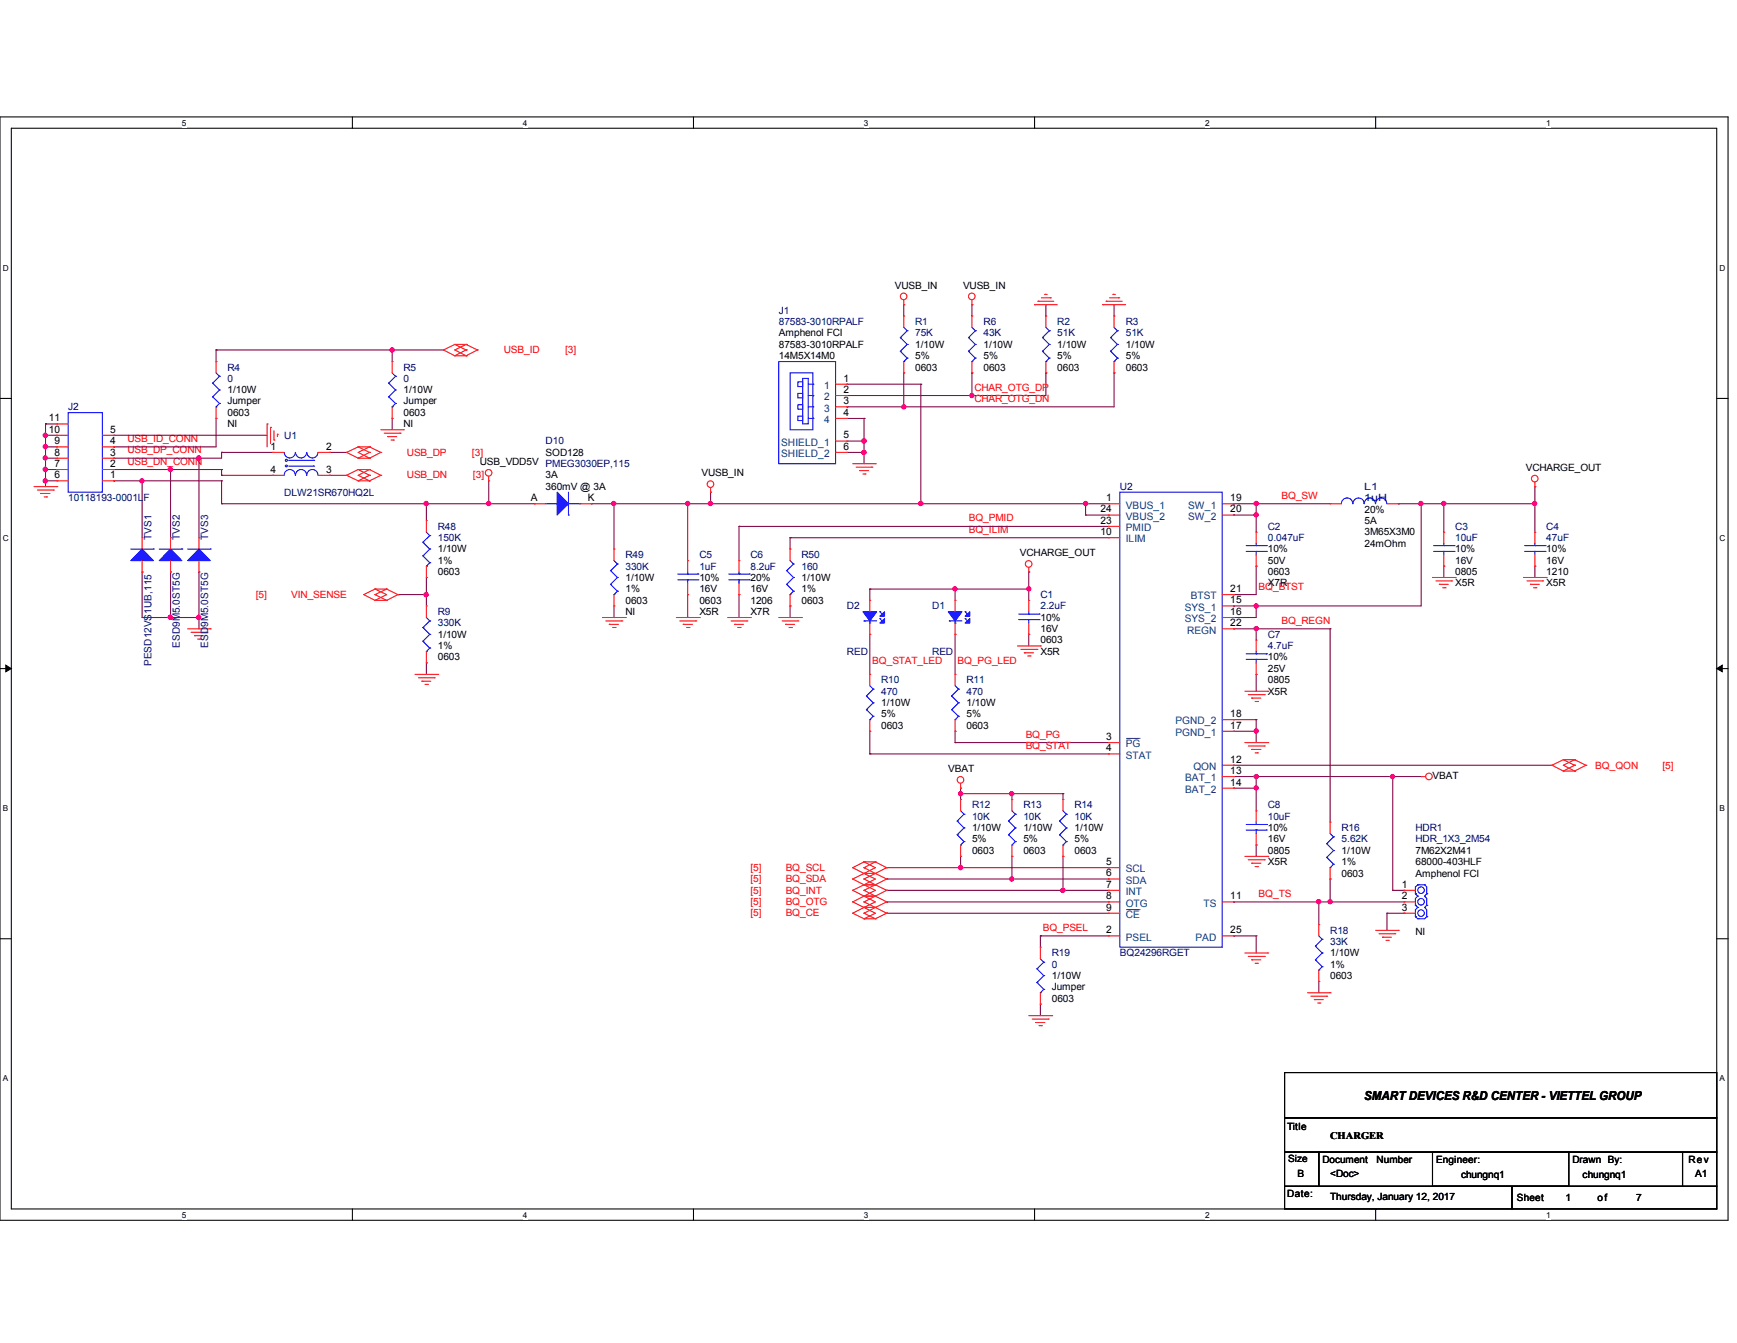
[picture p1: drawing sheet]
<svg xmlns="http://www.w3.org/2000/svg" width="279mm" height="216mm" viewBox="0 0 279 216" stroke-linecap="round" stroke-linejoin="round" font-family="sans-serif">
<path d="M0 18.8h278v177.4h-278zM1.8 20.6h274.3v173.8h-274.3z" fill="none" stroke="#000" stroke-width=".17"/>
<g fill="#fff">
<path d="M29.3 19h.7v1.5h-.7z"/>
<path d="M29.3 194.6h.7v1.4h-.7z"/>
</g>
<path d="M56.7 18.8v1.8M56.7 194.4v1.8" fill="none" stroke="#000" stroke-width=".17"/>
<g fill="#fff">
<path d="M84.1 19h.7v1.5h-.7z"/>
<path d="M84.1 194.6h.7v1.4h-.7z"/>
</g>
<path d="M111.5 18.8v1.8M111.5 194.4v1.8" fill="none" stroke="#000" stroke-width=".17"/>
<g fill="#fff">
<path d="M139 19h.7v1.5h-.7z"/>
<path d="M139 194.6h.7v1.4h-.7z"/>
</g>
<path d="M166.4 18.8v1.8M166.4 194.4v1.8" fill="none" stroke="#000" stroke-width=".17"/>
<g fill="#fff">
<path d="M193.8 19h.8v1.5h-.8z"/>
<path d="M193.8 194.6h.8v1.4h-.8z"/>
</g>
<path d="M221.3 18.8v1.8M221.3 194.4v1.8" fill="none" stroke="#000" stroke-width=".17"/>
<g fill="#fff">
<path d="M248.7 19h.7v1.5h-.7z"/>
<path d="M248.7 194.6h.7v1.4h-.7z"/>
<path d="M.5 42.3h.9v1.5h-.9z"/>
<path d="M276.6 42.3h.9v1.5h-.9z"/>
<path d="M.5 85.8h.9v1.4h-.9z"/>
<path d="M276.6 85.8h.9v1.4h-.9z"/>
</g>
<path d="M0 64.1h1.8M276.1 64.1h1.9" fill="none" stroke="#000" stroke-width=".17"/>
<g fill="#fff">
<path d="M.5 129.2h.8v1.5h-.8z"/>
<path d="M276.6 129.2h.9v1.5h-.9z"/>
</g>
<path d="M0 107.5h1.8M276.1 107.5h1.9" fill="none" stroke="#000" stroke-width=".17"/>
<path d="M.9 106.9l.9 .6-.9 .5zM276.1 107.5l.9-.6v1.1z" fill="#000" stroke="#000" stroke-width=".16"/>
<g fill="#fff">
<path d="M.5 172.6h.8v1.5h-.8z"/>
<path d="M276.6 172.6h.9v1.5h-.9z"/>
</g>
<path d="M0 150.9h1.8M276.1 150.9h1.9M206.6 172.4h69.5v7.3h-69.5zM206.6 179.7h69.5v5.5h-69.5zM206.6 185.2h5.5v5.5h-5.5zM206.6 190.7h36.6v3.7h-36.6zM212.1 185.2h58.5v5.5h-58.5zM230.4 185.2h21.9v5.5h-21.9zM243.2 190.7h32.9v3.7h-32.9zM270.6 185.2h5.5v5.5h-5.5z" fill="none" stroke="#000" stroke-width=".17"/>
<g fill="none" stroke="#800040" stroke-width=".17">
<path d="M34.8 56.3h.1M34.8 56.3v1.8M34.8 56.3h36.5M63.1 56.3h.1M63.1 56.3v1.8M145.4 59.9h.1M145.4 49h.1M145.4 49v1.8M145.4 59.9v5.5M156.3 59.9h.1M156.3 49h.1M156.3 49v1.8"/>
<path d="M156.3 59.9v3.7M168.2 59.9h.1M168.2 49h.1M168.2 59.9v3.7h-32M168.2 49v1.8M179.2 59.9h.1M179.2 49h.1M179.2 59.9v5.5h-43M179.2 49v1.8M7.3 73.7h.1M7.3 71.8h.1M7.3 70h.1"/>
<path d="M7.3 68.2h.1M7.3 75.5h.1M7.3 77.3h.1M7.3 68.2v10M7.3 73.7h1.8M7.3 71.8h1.8M7.3 70h1.8M7.3 68.2h1.8M7.3 75.5h1.8M7.3 77.3h1.8M18.3 75.5h.1M18.3 73.7h.1"/>
<path d="M18.3 71.8h.1M18.3 70h.1M18.3 77.3h.1M18.3 70h24.7M18.3 75.5h17.3M18.3 77.3h17.3M22.9 77.3h.1M22.9 77.3v9.1M27.4 75.5h.1M27.4 75.5v10.9M32 73.7h.1M32 73.7v12.7"/>
<path d="M34.8 67.3h.1M34.8 67.3v4.5h-16.5M35.6 75.5h.1M35.6 76.4h.1M35.6 72.7h.1M35.6 77.3h.1M35.6 72.7h8.3M35.6 72.7v1h-17.3M35.6 75.5v.9M35.6 77.3v3.7M35.6 76.4h8.3M53 72.7h.1"/>
<path d="M53 76.4h.1M53 72.7h2.8M53 76.4h2.8M63.1 67.3h.1M63.1 67.3v1.8M78.6 77.3v3.7M114.3 79.1h.1M114.3 79.1v1.9M136.2 61.8h.1M136.2 65.4h.1M136.2 63.6h.1M136.2 61.8h11.9"/>
<path d="M136.2 72.7h2.8M136.2 70.9h2.8M136.2 67.3h2.8M139 72.7h.1M139 70.9h.1M139 67.3h.1M139 67.3v7.2M145.4 65.4h.1M148.1 61.8h.1M148.1 61.8v19.2M156.3 63.6h.1M246.9 78.2h.1"/>
<path d="M246.9 78.2v7.4M22.9 91.9h.1M22.9 99.3h.1M22.9 99.3h9.1M22.9 91.9v7.4M27.4 91.9h.1M27.4 99.3h.1M27.4 91.9v7.4M32 91.9h.1M32 99.3h.1M32 91.9v9.2M35.6 81h.1"/>
<path d="M35.6 81h50.3M64 95.6h.1M64 95.6h4.6M68.6 81h.1M68.6 92.8h.1M68.6 95.6h.1M68.6 81v2.7M68.6 92.8v4.6M78.6 81h.1M85.9 81h.1M95.1 81h.1M95.1 81h83.2"/>
<path d="M98.8 99.3h.1M98.8 81h.1M98.8 81v7.3M98.8 97.4v1.9M110.6 95.6h.1M110.6 81h.1M110.6 81v9.1M110.6 95.6v3.7M114.3 81h.1M118.9 84.6h.1M118.9 95.6h.1M118.9 84.6v5.5"/>
<path d="M118.9 95.6v3.7M118.9 84.6h59.4M127.1 86.4h.1M127.1 97.4h.1M127.1 86.4h51.2M127.1 86.4v1.9M127.1 97.4v1.9M139.9 94.7h.1M139.9 94.7h25.6M139.9 94.7v1.8M148.1 81h.1M153.6 94.7h.1"/>
<path d="M153.6 94.7v1.8M165.5 94.7h.1M165.5 91.9h.1M165.5 91.9v4.6M174.6 82.8h.1M174.6 81h.1M174.6 82.8h3.7M174.6 81v1.8M198.4 81h.1M198.4 82.8h.1M198.4 95.6h.1M198.4 97.4h.1"/>
<path d="M198.4 99.3h.1M198.4 81h15.6M198.4 82.8h3.7M202.1 81h.1M202.1 82.8h.1M202.1 91h.1M202.1 97.4h.1M202.1 81v4.6M202.1 91v4.6h-3.7M202.1 97.4v1.9h-3.7M224.9 81h.1M224.9 81h22"/>
<path d="M228.6 81h.1M228.6 81v16.4h-30.2M232.2 81h.1M232.2 91h.1M232.2 81v4.6M232.2 91v1.8M246.9 81h.1M246.9 91h.1M246.9 91v1.8M68.6 106.6h.1M68.6 106.6v1.8M139.9 102h.1"/>
<path d="M139.9 117.6h.1M139.9 102v6.4M139.9 117.6v3.6M153.6 102h.1M153.6 117.6h.1M153.6 119.4h.1M153.6 102v6.4M153.6 117.6v1.8M153.6 119.4h24.7M165.5 102h.1M165.5 102v1.8M198.4 101.1h.1"/>
<path d="M198.4 117.6h.1M198.4 115.7h.1M198.4 101.1h15.6M198.4 117.6h3.7M198.4 115.7h3.7M202.1 101.1h.1M202.1 108.4h.1M202.1 117.6h.1M202.1 115.7h.1M202.1 101.1v1.8M202.1 108.4v2.7M202.1 115.7v3.7"/>
<path d="M214 101.1h.1M214 101.1v31.1M139.9 121.2h.1M139.9 121.2h38.4M142.6 139.5h.1M142.6 139.5h35.7M154.5 137.7h.1M154.5 139.5h.1M154.5 126.7h.1M154.5 127.6h.1M154.5 126.7v1.8M154.5 137.7v1.8"/>
<path d="M154.5 127.6h16.5M162.8 137.7h.1M162.8 127.6h.1M162.8 127.6v.9M162.8 137.7v3.6M171 137.7h.1M171 127.6h.1M171 127.6v.9M171 137.7v5.4M198.4 126.7h.1M198.4 124.8h.1M198.4 123h.1"/>
<path d="M198.4 126.7h3.7M198.4 124.8h30.2M198.4 123h51.2M202.1 135.8h.1M202.1 126.7h.1M202.1 124.8h.1M202.1 124.8v5.5M202.1 135.8v1.9M224 124.8h.1M224 124.8v18.3M228.6 124.8h.1M142.6 141.3h.1"/>
<path d="M142.6 143.1h.1M142.6 145h.1M142.6 146.8h.1M142.6 145h35.7M142.6 143.1h35.7M142.6 146.8h35.7M142.6 141.3h35.7M162.8 141.3h.1M167.3 150.5h.1M167.3 150.5h11M167.3 150.5v1.8M171 143.1h.1"/>
<path d="M198.4 145h.1M198.4 150.5h.1M198.4 145h27.4M198.4 150.5h3.7M202.1 150.5h.1M202.1 150.5v2.7M212.1 157.8h.1M212.1 145h.1M212.1 145v3.6M212.1 157.8v1.8M214 141.3h.1M214 145h.1"/>
<path d="M214 141.3v3.7M223.1 146.8h.1M223.1 146.8v2.8M223.1 146.8h2.7M224 143.1h.1M224 143.1h1.8M225.8 146.8h.1M167.3 161.4h.1M167.3 161.4v1.9"/>
</g>
<g fill="#f0f" stroke="#f0f" stroke-width=".17">
<circle cx="202.1" cy="82.8" r=".34"/>
<circle cx="202.1" cy="80.9" r=".34"/>
<circle cx="228.6" cy="80.9" r=".34"/>
<circle cx="246.8" cy="80.9" r=".34"/>
<circle cx="232.2" cy="80.9" r=".34"/>
<circle cx="202.1" cy="97.4" r=".34"/>
<circle cx="202.1" cy="126.7" r=".34"/>
<circle cx="212.1" cy="144.9" r=".35"/>
<circle cx="224" cy="124.8" r=".34"/>
<circle cx="202.1" cy="124.8" r=".34"/>
<circle cx="214" cy="144.9" r=".34"/>
<circle cx="174.6" cy="80.9" r=".34"/>
<circle cx="153.6" cy="94.7" r=".34"/>
<circle cx="139" cy="72.7" r=".35"/>
<circle cx="139" cy="70.9" r=".36"/>
<circle cx="68.5" cy="95.6" r=".34"/>
<circle cx="7.3" cy="75.5" r=".35"/>
<circle cx="7.3" cy="73.6" r=".34"/>
<circle cx="7.3" cy="71.8" r=".34"/>
<circle cx="7.3" cy="70" r=".34"/>
<circle cx="63.1" cy="56.3" r=".34"/>
<circle cx="32" cy="99.2" r=".34"/>
<circle cx="27.4" cy="99.2" r=".34"/>
<circle cx="22.8" cy="77.3" r=".34"/>
<circle cx="27.4" cy="75.5" r=".35"/>
<circle cx="32" cy="73.6" r=".34"/>
<circle cx="145.4" cy="65.4" r=".34"/>
<circle cx="156.3" cy="63.6" r=".34"/>
<circle cx="165.5" cy="94.7" r=".34"/>
<circle cx="202.1" cy="117.5" r=".34"/>
<circle cx="154.5" cy="139.5" r=".35"/>
<circle cx="162.7" cy="141.3" r=".34"/>
<circle cx="171" cy="143.1" r=".35"/>
<circle cx="162.7" cy="127.6" r=".34"/>
<circle cx="154.5" cy="127.6" r=".34"/>
<circle cx="202.1" cy="101" r=".34"/>
<circle cx="7.3" cy="77.3" r=".34"/>
<circle cx="148.1" cy="80.9" r=".35"/>
<circle cx="114.3" cy="80.9" r=".34"/>
<circle cx="68.5" cy="80.9" r=".34"/>
<circle cx="78.6" cy="80.9" r=".34"/>
<circle cx="98.7" cy="80.9" r=".34"/>
<circle cx="110.6" cy="80.9" r=".34"/>
</g>
<g fill="none" stroke="#f00" stroke-width=".17">
<path d="M34.8 58.1h.1M34.8 58.1v1.8M63.1 58.1h.1M63.1 58.1v1.8M71.3 56.3h.1M71.3 56.3l1.9 .9M73.2 57.2h.1M73.2 55.4h.1M73.2 57.2h1.8M73.2 55.4h1.8M73.2 55.4l-1.9 .9M73.2 55.4l1.8 .9"/>
<path d="M75 55.4h.1M75 57.2h.1M75 56.3h.1M75 55.4l1.8 .9M75 55.4l-1.8 .9 1.8 .9M75 56.3l-1.8 .9M76.8 56.3h.1M76.8 56.3l-1.8 .9M145.4 49h.1M145.4 50.8h.1M145.4 59.9h.1M145.4 48.2v.8"/>
<path d="M145.4 50.8v1.8M145.4 58.1v1.8M156.3 49h.1M156.3 50.8h.1M156.3 59.9h.1M156.3 48.2v.8M156.3 50.8v1.8M156.3 58.1v1.8M166.4 49h.1M166.4 49h3.7M167 48.4h.1M167 48.4h2.5"/>
<path d="M167.5 47.9h1.5M168.1 47.3h.1M168.1 47.3h.3M168.2 50.8h.1M168.2 59.9h.1M168.2 50.8v1.8M168.2 58.1v1.8M169 47.9h.1M177.4 49h.1M177.4 49h3.7M177.9 48.4h.1M177.9 48.4h2.6"/>
<path d="M178.5 47.9h1.5M179 47.3h.1M179 47.3h.4M179.2 50.8h.1M179.2 59.9h.1M179.2 50.8v1.8M179.2 58.1v1.8M180 47.9h.1M5.5 78.2h3.6M6 78.8h2.6M6.6 79.3h.1M6.6 79.3h1.4"/>
<path d="M7.1 79.9h.4M7.5 79.9h.1M8.6 78.8h.1M9.1 78.2h.1M9.1 77.3h.1M9.1 75.5h.1M9.1 73.7h.1M9.1 71.8h.1M9.1 70h.1M9.1 68.2h.1M9.1 73.7h1.9M9.1 71.8h1.9"/>
<path d="M9.1 77.3h1.9M9.1 75.5h1.9M9.1 70h1.9M9.1 68.2h1.9M16.5 73.7h1.8M16.5 71.8h1.8M16.5 77.3h1.8M16.5 75.5h1.8M16.5 70h1.8M18.3 77.3h.1M18.3 75.5h.1M18.3 73.7h.1"/>
<path d="M18.3 71.8h.1M18.3 70h.1M34.8 67.3h.1M34.8 65.4v1.9M43 68.2h.1M43 68.2v3.6M43.5 68.7h.1M43.5 68.7v2.6M43.9 72.7h.1M43.9 76.4h.1M43.9 72.7h1.8M43.9 76.4h1.8"/>
<path d="M44.1 70.7h.1M44.1 69.3v1.4M44.6 69.8h.1M44.6 69.8v.4M51.2 72.7h1.8M51.2 76.4h1.8M53 72.7h.1M53 76.4h.1M55.8 72.7h.1M55.8 76.4h.1M55.8 72.7l1.8 1M55.8 76.4l1.8 .9"/>
<path d="M57.6 73.7h.1M57.6 71.8h.1M57.6 77.3h.1M57.6 75.5h.1M57.6 73.7h1.8M57.6 71.8h1.8M57.6 71.8l-1.8 .9M57.6 71.8l1.8 .9M57.6 77.3h1.8M57.6 75.5h1.8M57.6 75.5l-1.8 .9M57.6 75.5l1.8 .9"/>
<path d="M59.4 71.8h.1M59.4 73.7h.1M59.4 72.7h.1M59.4 75.5h.1M59.4 77.3h.1M59.4 76.4h.1M59.4 71.8l1.9 .9M59.4 71.8l-1.8 .9 1.8 1M59.4 72.7l-1.8 1M59.4 75.5l1.9 .9M59.4 75.5l-1.8 .9 1.8 .9M59.4 76.4l-1.8 .9"/>
<path d="M61.3 72.7h.1M61.3 76.4h.1M61.3 69.1h3.6M61.3 72.7l-1.9 1M61.3 76.4l-1.9 .9M61.8 69.6h2.5M62.4 70.2h.1M62.4 70.2h1.4M62.9 70.7h.4M63.1 67.3h.1M63.1 65.4v1.9M63.3 70.7h.1"/>
<path d="M64.3 69.6h.1M64.9 69.1h.1M78.6 77.3h.1M78.6 76.6v.7M114.3 79.1h.1M114.3 78.4v.7M134.4 61.8h1.8M134.4 63.6h1.8M134.4 65.4h1.8M134.4 67.3h1.8M134.4 70.9h1.8M134.4 72.7h1.8"/>
<path d="M136.2 61.8h.1M136.2 63.6h.1M136.2 65.4h.1M136.2 67.3h.1M136.2 70.9h.1M136.2 72.7h.1M137.2 74.5h3.6M137.7 75.1h2.6M138.3 75.6h.1M138.3 75.6h1.4M138.8 76.2h.3M139.1 76.2h.1"/>
<path d="M140.3 75.1h.1M140.8 74.5h.1M246.9 78.2h.1M246.9 77.5v.7M22.9 86.4h.1M22.9 91.9h.1M22.9 86.4v1.9M22.9 90.1v1.8M27.4 86.4h.1M27.4 91.9h.1M27.4 86.4v1.9M27.4 90.1v1.8"/>
<path d="M32 86.4h.1M32 91.9h.1M32 86.4v1.9M32 90.1v1.8M58.5 95.6h.1M58.5 95.6l1.8 .9M60.3 94.7h.1M60.3 96.5h.1M60.3 95.6h.1M60.3 96.5h1.9M60.3 94.7h1.9M60.3 94.7l-1.8 .9"/>
<path d="M60.3 94.7l1.9 .9-1.9 .9M60.3 95.6l1.9 .9M62.2 96.5h.1M62.2 94.7h.1M62.2 94.7l1.8 .9M62.2 94.7l-1.9 .9M64 95.6h.1M64 95.6l-1.8 .9M68.6 97.4h.1M68.6 83.7h.1M68.6 92.8h.1M68.6 83.7v1.9"/>
<path d="M68.6 91v1.8M68.6 97.4v1.9M85.9 81h.1M85.9 81h1.9M93.3 81h1.8M95.1 81h.1M96.9 99.3h3.7M97.5 99.8h2.5M98.8 88.3h.1M98.8 97.4h.1M98.8 88.3v1.8M98.8 95.6v1.8"/>
<path d="M100 99.8h.1M100.6 99.3h.1M108.8 99.3h3.7M109.3 99.8h2.6M110.6 90.1h.1M110.6 95.6h.1M110.6 90.1v1.8M110.6 93.8v1.8M111.9 99.8h.1M112.5 99.3h.1M117.1 99.3h3.6M117.6 99.8h2.5"/>
<path d="M118.9 90.1h.1M118.9 95.6h.1M118.9 90.1v1.8M118.9 93.8v1.8M120.1 99.8h.1M120.7 99.3h.1M125.3 99.3h3.6M125.8 99.8h2.6M127.1 88.3h.1M127.1 97.4h.1M127.1 88.3v1.8M127.1 95.6v1.8"/>
<path d="M128.4 99.8h.1M128.9 99.3h.1M139.9 96.5h.1M139.9 96.5v1.8M153.6 96.5h.1M153.6 96.5v1.8M165.5 91.9h.1M165.5 96.5h.1M165.5 91.2v.7M165.5 96.5v1.8M178.3 81h.1M178.3 82.8h.1"/>
<path d="M178.3 86.4h.1M178.3 84.6h.1M178.3 81h1.8M178.3 82.8h1.8M178.3 86.4h1.8M178.3 84.6h1.8M196.6 99.3h1.8M196.6 81h1.8M196.6 95.6h1.8M196.6 82.8h1.8M196.6 97.4h1.8M198.4 95.6h.1"/>
<path d="M198.4 81h.1M198.4 82.8h.1M198.4 97.4h.1M198.4 99.3h.1M202.1 85.6h.1M202.1 91h.1M202.1 85.6v1.8M202.1 89.2v1.8M214 81h.1M214 81h1.8M223.1 81h1.8M224.9 81h.1"/>
<path d="M230.4 92.8h3.7M231 93.4h2.5M231.5 93.9h.1M231.5 93.9h1.5M232.1 94.5h.4M232.2 85.6h.1M232.2 91h.1M232.2 85.6v1.8M232.2 89.2v1.8M232.5 94.5h.1M233.5 93.4h.1M234.1 92.8h.1"/>
<path d="M245.1 92.8h3.6M245.6 93.4h2.6M246.2 93.9h.1M246.2 93.9h1.4M246.7 94.5h.4M246.9 85.6h.1M246.9 91h.1M246.9 85.6v1.8M246.9 89.2v1.8M247.1 94.5h.1M248.2 93.4h.1M248.7 92.8h.1"/>
<path d="M30.2 101.1h3.6M30.7 101.6h2.6M31.3 102.2h.1M31.3 102.2h1.4M31.8 102.7h.4M32.2 102.7h.1M33.3 101.6h.1M33.8 101.1h.1M66.8 108.4h3.6M67.3 109h2.5M67.9 109.5h.1M67.9 109.5h1.4"/>
<path d="M68.4 110h.3M68.6 106.6h.1M68.6 104.7v1.9M68.7 110h.1M69.8 109h.1M70.4 108.4h.1M98 100.4h.1M98 100.4h1.5M98.6 100.9h.3M98.9 100.9h.1M109.9 100.4h.1M109.9 100.4h1.5"/>
<path d="M110.4 100.9h.4M110.8 100.9h.1M118.2 100.4h.1M118.2 100.4h1.4M118.7 100.9h.3M119 100.9h.1M126.4 100.4h.1M126.4 100.4h1.4M126.9 100.9h.4M127.3 100.9h.1M139.9 108.4h.1M139.9 117.6h.1"/>
<path d="M139.9 102h.1M139.9 100.2v1.8M139.9 108.4v1.8M139.9 115.7v1.9M153.6 108.4h.1M153.6 117.6h.1M153.6 102h.1M153.6 100.2v1.8M153.6 108.4v1.8M153.6 115.7v1.9M163.7 103.8h3.6M164.2 104.4h2.6"/>
<path d="M164.8 104.9h.1M164.8 104.9h1.4M165.3 105.5h.4M165.5 102h.1M165.5 100.2v1.8M165.7 105.5h.1M166.8 104.4h.1M167.3 103.8h.1M178.3 119.4h.1M178.3 119.4h1.8M196.6 101.1h1.8M196.6 117.6h1.8"/>
<path d="M196.6 115.7h1.8M198.4 117.6h.1M198.4 101.1h.1M198.4 115.7h.1M200.2 111.1h3.7M200.2 119.4h3.7M200.8 111.7h2.6M200.8 119.9h2.6M201.3 112.2h.1M201.3 112.2h1.5M201.9 112.8h.4M202.1 102.9h.1"/>
<path d="M202.1 108.4h.1M202.1 102.9v1.8M202.1 106.6v1.8M202.3 112.8h.1M203.4 111.7h.1M203.4 119.9h.1M203.9 111.1h.1M203.9 119.4h.1M137.2 139.5h.1M137.2 139.5l1.8 .9M139 138.6h.1M139 139.5h.1"/>
<path d="M139 138.6h1.8M139 138.6l-1.8 .9M139 138.6l1.8 .9-1.8 .9M139 139.5l1.8 .9M140.8 138.6h.1M140.8 138.6l1.8 .9M140.8 138.6l-1.8 .9M142.6 139.5h.1M142.6 139.5l-1.8 .9M154.5 126.7h.1M154.5 128.5h.1M154.5 137.7h.1"/>
<path d="M154.5 125.9v.8M154.5 128.5v1.8M154.5 135.8v1.9M162.8 128.5h.1M162.8 137.7h.1M162.8 128.5v1.8M162.8 135.8v1.9M171 128.5h.1M171 137.7h.1M171 128.5v1.8M171 135.8v1.9M178.3 121.2h.1"/>
<path d="M178.3 139.5h.1M178.3 121.2h1.8M178.3 139.5h1.8M196.6 124.8h1.8M196.6 126.7h1.8M196.6 123h1.8M198.4 124.8h.1M198.4 126.7h.1M198.4 123h.1M200.2 137.7h3.7M200.8 138.2h2.6M201.3 138.8h.1"/>
<path d="M201.3 120.5h.1M201.3 138.8h1.5M201.3 120.5h1.5M201.9 139.3h.4M201.9 121h.4M202.1 130.3h.1M202.1 135.8h.1M202.1 130.3v1.9M202.1 134v1.8M202.3 139.3h.1M202.3 121h.1M203.4 138.2h.1"/>
<path d="M203.9 137.7h.1M214 132.2h.1M214 132.2v1.8M214 139.5v1.8M228.6 124.8h.1M228.6 124.8h.7M249.6 123h.1M249.6 123l1.9 1M251.5 124h.1M251.5 122.1h.1M251.5 124h1.8M251.5 122.1h1.8"/>
<path d="M251.5 122.1l-1.9 .9M251.5 122.1l1.8 .9M253.3 122.1h.1M253.3 124h.1M253.3 123h.1M253.3 122.1l1.8 .9M253.3 122.1l-1.8 .9 1.8 1M253.3 123l-1.8 1M255.1 123h.1M255.1 123l-1.8 1M137.2 141.3h.1M137.2 143.1h.1"/>
<path d="M137.2 145h.1M137.2 146.8h.1M137.2 141.3l1.8 .9M137.2 143.1l3.6 1.9-1.8 .9M137.2 145l1.8 .9M137.2 146.8l1.8 .9M139 140.4h.1M139 142.2h.1M139 141.3h.1M139 144.1h.1M139 143.1h.1M139 145.9h.1"/>
<path d="M139 145h.1M139 147.7h.1M139 146.8h.1M139 140.4h1.8M139 142.2h1.8M139 140.4l-1.8 .9M139 140.4l1.8 .9-1.8 .9M139 141.3l1.8 .9M139 144.1h1.8M139 142.2l-1.8 .9M139 142.2l1.8 .9-3.6 1.9M139 143.1l3.6 1.9"/>
<path d="M139 145.9h1.8M139 145l1.8 .9M139 147.7h1.8M139 145.9l-1.8 .9M139 145.9l1.8 .9-1.8 .9M139 146.8l1.8 .9M140.8 140.4h.1M140.8 142.2h.1M140.8 144.1h.1M140.8 145.9h.1M140.8 147.7h.1M140.8 140.4l1.8 .9"/>
<path d="M140.8 140.4l-1.8 .9M140.8 142.2l1.8 .9M140.8 142.2l-1.8 .9M140.8 145.9l1.8 .9M140.8 145.9l-1.8 .9M142.6 141.3h.1M142.6 143.1h.1M142.6 145h.1M142.6 146.8h.1M142.6 141.3l-1.8 .9M142.6 143.1l-3.6 1.9M142.6 145l-1.8 .9"/>
<path d="M142.6 146.8l-1.8 .9M167.3 152.3h.1M167.3 152.3v1.8M167.3 159.6v1.8M178.3 145h.1M178.3 146.8h.1M178.3 141.3h.1M178.3 143.1h.1M178.3 150.5h.1M178.3 145h1.8M178.3 146.8h1.8M178.3 141.3h1.8"/>
<path d="M178.3 143.1h1.8M178.3 150.5h1.8M196.6 145h1.8M196.6 150.5h1.8M198.4 145h.1M198.4 150.5h.1M200.2 153.2h3.7M200.8 153.8h2.6M201.3 154.3h.1M201.3 154.3h1.5M201.9 154.9h.4M202.3 154.9h.1"/>
<path d="M203.4 153.8h.1M203.9 153.2h.1M210.3 159.6h3.7M212.1 148.6h.1M212.1 157.8h.1M212.1 148.6v1.9M212.1 156v1.8M214 159.6h.1M214 141.3h.1M221.3 149.6h3.6M221.8 150.1h2.6M222.4 150.7h.1"/>
<path d="M222.4 150.7h1.4M222.9 151.2h.4M223.3 151.2h.1M224.4 150.1h.1M224.9 149.6h.1M225.8 143.1h.1M225.8 146.8h.1M225.8 145h.1M225.8 145h1.9M225.8 146.8h1.9M225.8 143.1h1.9M165.5 163.3h3.7"/>
<path d="M166 163.8h2.6M166.6 164.4h.1M166.6 164.4h1.5M167.1 164.9h.4M167.3 161.4h.1M167.5 164.9h.1M168.6 163.8h.1M169.2 163.3h.1M210.9 160.1h2.5M211.4 160.7h.1M211.4 160.7h1.5M212 161.2h.3"/>
<path d="M212.3 161.2h.1M213.4 160.1h.1"/>
<circle cx="145.4" cy="47.6" r=".53"/>
<circle cx="156.3" cy="47.6" r=".53"/>
<circle cx="78.6" cy="76" r=".53"/>
<circle cx="114.3" cy="77.8" r=".53"/>
<circle cx="246.9" cy="76.9" r=".53"/>
<circle cx="165.5" cy="90.7" r=".53"/>
<circle cx="154.5" cy="125.4" r=".53"/>
<circle cx="229.8" cy="124.8" r=".53"/>
</g>
<g fill="none" stroke="#00f" stroke-width=".17">
<path d="M34.8 59.9l.5 .6M63.1 59.9l.5 .6M125.3 58.1h9.1v16.4h-9.1zM127.1 59.9h3.7v9.2h-3.7zM144.8 54.3h.1M144.8 56.5h.1M144.8 54.3l1.1 1.1M144.8 56.5l1.1 1.1M145.4 58.1h.1M145.4 52.6l.5 .6M145.9 53.2h.1M145.9 55.4h.1"/>
<path d="M145.9 57.6h.1M145.9 53.2l-1.1 1.1M145.9 55.4l-1.1 1.1M145.9 57.6l-.5 .5M155.8 54.3h.1M155.8 56.5h.1M155.8 54.3l1.1 1.1M155.8 56.5l1.1 1.1M156.3 58.1h.1M156.3 52.6l.6 .6M156.9 53.2h.1M156.9 55.4h.1"/>
<path d="M156.9 57.6h.1M156.9 53.2l-1.1 1.1M156.9 55.4l-1.1 1.1M156.9 57.6l-.6 .5M167.7 54.3h.1M167.7 56.5h.1M167.7 54.3l1.1 1.1M167.7 56.5l1.1 1.1M168.2 58.1h.1M168.2 52.6l.6 .6M168.8 53.2h.1M168.8 55.4h.1"/>
<path d="M168.8 57.6h.1M168.8 53.2l-1.1 1.1M168.8 55.4l-1.1 1.1M168.8 57.6l-.6 .5M178.6 54.3h.1M178.6 56.5h.1M178.6 54.3l1.1 1.1M178.6 56.5l1.1 1.1M179.2 58.1h.1M179.2 52.6l.5 .6M179.7 53.2h.1M179.7 55.4h.1"/>
<path d="M179.7 57.6h.1M179.7 53.2l-1.1 1.1M179.7 55.4l-1.1 1.1M179.7 57.6l-.5 .5M11 66.3h5.5v12.8h-5.5zM34.2 61.6h.1M34.2 63.8h.1M34.2 61.6l1.1 1.1M34.2 63.8l1.1 1.1M34.8 65.4h.1M35.3 60.5h.1M35.3 62.7h.1"/>
<path d="M35.3 64.9h.1M35.3 60.5l-1.1 1.1M35.3 62.7l-1.1 1.1M35.3 64.9l-.5 .5M45.7 72.7a.89 .89 0 0 0 .9 .9 .89 .89 0 0 0 .9-.9M45.9 74.8h.3v.2h-.3zM46.4 74h4.1M46.4 74.9h4.1M47.5 76.4a.89 .89 0 0 0-.9-.9 .89 .89 0 0 0-.9 .9M47.5 72.7a.89 .89 0 0 0 .9 .9 .89 .89 0 0 0 .9-.9M49.3 76.4a.89 .89 0 0 0-.9-.9 .89 .89 0 0 0-.9 .9M49.4 72.7a.89 .89 0 0 0 .8 .9 .89 .89 0 0 0 .9-.9"/>
<path d="M50.5 74h.1M50.5 74.9h.1M51.1 76.4a.89 .89 0 0 0-.9-.9 .89 .89 0 0 0-.8 .9M62.5 61.6h.1M62.5 63.8h.1M62.5 61.6l1.1 1.1M62.5 63.8l1.1 1.1M63.1 65.4h.1M63.6 60.5h.1M63.6 62.7h.1M63.6 64.9h.1M63.6 60.5l-1.1 1.1"/>
<path d="M63.6 62.7l-1.1 1.1M63.6 64.9l-.5 .5M91.4 79.1v3.7M128.4 61.4h.7v.7h-.7zM128.4 63.2h.7v.8h-.7zM128.4 65.1h.7v.7h-.7zM128.4 66.9h.7v.7h-.7zM129.1 60.8h.9v7.4h-.9zM130 61.8h.8M130 63.6h.8M130 65.4h.8M130 67.3h.8"/>
<path d="M130.8 61.8h.1M130.8 63.6h.1M130.8 65.4h.1M130.8 67.3h.1M180.1 79.1h16.5v73.2h-16.5zM21 88.3h3.7M24.7 88.3h.1M25.6 88.3h3.7M29.3 88.3h.1M30.2 88.3h3.6M33.8 88.3h.1M68 87.2h.1"/>
<path d="M68 89.4h.1M68 87.2l1.1 1.1M68 89.4l1.1 1.1M68.6 91h.1M68.6 99.3l.5 .5M68.6 85.6l.5 .5M69.1 99.8h.1M69.1 86.1h.1M69.1 88.3h.1M69.1 90.5h.1M69.1 99.8l-1.1 1.1M69.1 86.1l-1.1 1.1"/>
<path d="M69.1 88.3l-1.1 1.1M69.1 90.5l-.5 .5M87.8 81h1.8M89.6 81h.1M91.4 82.8h.1M91.4 81h1.9M93.3 81h.1M98.2 91.7h.1M98.2 93.9h.1M98.2 91.7l1.1 1.1M98.2 93.9l1.1 1.1M98.8 95.6h.1"/>
<path d="M98.8 90.1l.5 .6M99.3 90.7h.1M99.3 92.8h.1M99.3 95h.1M99.3 90.7l-1.1 1M99.3 92.8l-1.1 1.1M99.3 95l-.5 .6M109 93.2h3.3M109 92.3h3.3M110.6 92.3h.1M110.6 93.2h.1M110.6 91.9v.4"/>
<path d="M110.6 93.2v.6M112.3 93.2h.1M112.3 92.3h.1M117.2 93.2h3.3M117.2 92.3h3.3M118.9 92.3h.1M118.9 93.2h.1M118.9 91.9v.4M118.9 93.2v.6M120.5 93.2h.1M120.5 92.3h.1M126.5 91.7h.1"/>
<path d="M126.5 93.9h.1M126.5 91.7l1.1 1.1M126.5 93.9l1.1 1.1M127.1 95.6h.1M127.1 90.1l.5 .6M127.6 90.7h.1M127.6 92.8h.1M127.6 95h.1M127.6 90.7l-1.1 1M127.6 92.8l-1.1 1.1M127.6 95l-.5 .6M139 99.8h.1"/>
<path d="M139 99.8h2M139.9 99.8v.4M141.5 98.3h.1M141.5 99.4h.1M141.5 98.3l.4 .4M141.5 99.4l.4 .4M152.7 99.8h.1M152.7 99.8h2M153.6 99.8v.4M155.2 98.3h.1M155.2 99.4h.1M155.2 98.3l.4 .4"/>
<path d="M155.2 99.4l.4 .4M163.9 99.6h3.2M163.9 98.7h3.2M165.5 98.7h.1M165.5 99.6h.1M165.5 98.3v.4M165.5 99.6v.6M167.1 99.6h.1M167.1 98.7h.1M200.4 88.6h3.3M200.4 87.7h3.3M202.1 87.7h.1"/>
<path d="M202.1 88.6h.1M202.1 87.4v.3M202.1 88.6v.6M203.7 88.6h.1M203.7 87.7h.1M217.6 81a.91 .91 0 0 0-.9-.9 .91 .91 0 0 0-.9 .9M219.4 81a.89 .89 0 0 0-.9-.9 .89 .89 0 0 0-.9 .9M221.2 81a.89 .89 0 0 0-.9-.9 .89 .89 0 0 0-.8 .9M223.1 81a.89 .89 0 0 0-.9-.9 .89 .89 0 0 0-.9 .9M230.6 88.6h3.3M230.6 87.7h3.3M232.2 87.7h.1"/>
<path d="M232.2 88.6h.1M232.2 87.4v.3M232.2 88.6v.6M233.9 88.6h.1M233.9 87.7h.1M245.2 88.6h3.3M245.2 87.7h3.3M246.9 87.7h.1M246.9 88.6h.1M246.9 87.4v.3M246.9 88.6v.6M248.5 88.6h.1"/>
<path d="M248.5 87.7h.1M68 100.9h.1M68 103.1h.1M68 100.9l1.1 1.1M68 103.1l1.1 1.1M68.6 104.7h.1M69.1 102h.1M69.1 104.2h.1M69.1 102l-1.1 1.1M69.1 104.2l-.5 .5M139.4 111.9h.1M139.4 114.1h.1"/>
<path d="M139.4 111.9l1.1 1.1M139.4 114.1l1.1 1M139.9 115.7h.1M139.9 100.2h.1M139.9 110.2l.6 .6M140.5 110.8h.1M140.5 113h.1M140.5 115.1h.1M140.5 110.8l-1.1 1.1M140.5 113l-1.1 1.1M140.5 115.1l-.6 .6M153.1 111.9h.1"/>
<path d="M153.1 114.1h.1M153.1 111.9l1.1 1.1M153.1 114.1l1.1 1M153.6 115.7h.1M153.6 100.2h.1M153.6 110.2l.6 .6M154.2 110.8h.1M154.2 113h.1M154.2 115.1h.1M154.2 110.8l-1.1 1.1M154.2 113l-1.1 1.1M154.2 115.1l-.6 .6"/>
<path d="M200.4 106h3.3M200.4 105.1h3.3M202.1 105.1h.1M202.1 106h.1M202.1 104.7v.4M202.1 106v.6M203.7 106h.1M203.7 105.1h.1M154 132h.1M154 134.2h.1M154 132l1.1 1.1M154 134.2l1.1 1.1"/>
<path d="M154.5 135.8h.1M154.5 130.3l.6 .6M155.1 130.9h.1M155.1 133.1h.1M155.1 135.3h.1M155.1 130.9l-1.1 1.1M155.1 133.1l-1.1 1.1M155.1 135.3l-.6 .5M162.2 132h.1M162.2 134.2h.1M162.2 132l1.1 1.1M162.2 134.2l1.1 1.1"/>
<path d="M162.8 135.8h.1M162.8 130.3l.5 .6M163.3 130.9h.1M163.3 133.1h.1M163.3 135.3h.1M163.3 130.9l-1.1 1.1M163.3 133.1l-1.1 1.1M163.3 135.3l-.5 .5M170.4 132h.1M170.4 134.2h.1M170.4 132l1.1 1.1M170.4 134.2l1.1 1.1"/>
<path d="M171 135.8h.1M171 130.3l.5 .6M171.5 130.9h.1M171.5 133.1h.1M171.5 135.3h.1M171.5 130.9l-1.1 1.1M171.5 133.1l-1.1 1.1M171.5 135.3l-.5 .5M200.4 133.4h3.3M200.4 132.5h3.3M202.1 132.5h.1M202.1 133.4h.1"/>
<path d="M202.1 132.2v.3M202.1 133.4v.6M203.7 133.4h.1M203.7 132.5h.1M213.4 135.6h.1M213.4 137.8h.1M213.4 135.6l1.1 1.1M213.4 137.8l1.1 1.1M214 139.5h.1M214 134l.5 .5M214.5 134.5h.1M214.5 136.7h.1"/>
<path d="M214.5 138.9h.1M214.5 134.5l-1.1 1.1M214.5 136.7l-1.1 1.1M214.5 138.9l-.5 .6M166.8 155.7h.1M166.8 157.9h.1M166.8 155.7l1.1 1.1M166.8 157.9l1.1 1.1M167.3 159.6h.1M167.3 154.1l.6 .6M167.9 154.7h.1M167.9 156.8h.1"/>
<path d="M167.9 159h.1M167.9 154.7l-1.1 1M167.9 156.8l-1.1 1.1M167.9 159l-.6 .6M211.6 152.1h.1M211.6 154.3h.1M211.6 152.1l1.1 1.1M211.6 154.3l1.1 1.1M212.1 156h.1M212.1 150.5l.6 .5M212.7 151h.1M212.7 153.2h.1"/>
<path d="M212.7 155.4h.1M212.7 151l-1.1 1.1M212.7 153.2l-1.1 1.1M212.7 155.4l-.6 .6M227.7 143.7h.1M227.7 145.5h.1M227.7 147.4h.1M227.7 143.7l.3 .4M227.7 145.5l.3 .4M227.7 147.4l.3 .3M228 142.2h.1M228 144.1h.1"/>
<path d="M228 145.9h.1M228 147.7h.1M228 142.2l-.3 .4v1.1M228 144.1l-.3 .3v1.1M228 145.9l-.3 .4v1.1M228 142.2h1.2M229.2 142.2h.1M229.2 144.1h.1M229.2 145.9h.1M229.2 142.2l.3 .4v1.1M229.2 144.1l.3 .3v1.1M229.2 145.9l.3 .4v1.1"/>
<path d="M229.5 143.7h.1M229.5 145.5h.1M229.5 147.4h.1M229.5 143.7l-.3 .4M229.5 145.5l-.3 .4M229.5 147.4l-.3 .3h-1.2"/>
<circle cx="46.1" cy="74" r=".17"/>
<circle cx="228.6" cy="143.1" r=".53"/>
<circle cx="228.6" cy="146.8" r=".53"/>
<circle cx="228.6" cy="145" r=".53"/>
</g>
<g fill="#00f" stroke="#00f" stroke-width=".17">
<path d="M89.6 79.1l1.8 1.9-1.8 1.8z"/>
<path d="M141.5 99.1l.8-.8v.8z"/>
<path d="M141.5 100.2l.8-.8v.8z"/>
<path d="M27.4 88.3l1.9 1.8h-3.7z"/>
<path d="M22.9 88.3l1.8 1.8h-3.7z"/>
<path d="M32 88.3l1.8 1.8h-3.6z"/>
<path d="M155.2 99.1l.8-.8v.8z"/>
<path d="M155.2 100.2l.8-.8v.8z"/>
<path d="M138.8 98.3h2.2l-1.1 1.5z" fill-rule="evenodd"/>
<path d="M152.5 98.3h2.2l-1.1 1.5z" fill-rule="evenodd"/>
</g>
<path d="M181.2 118.7h2.1M183.3 118.7h.1M181.2 146.2h2.1M183.3 146.2h.1" fill="none" stroke="#004080" stroke-width=".16"/>
<text font-size="2" x="219.4" y="176.8">SMART DEVICES R&amp;D CENTER - VIETTEL GROUP</text>
<g font-size="1.7" fill="#004080">
<text x="132.6" y="62.5">1</text>
<text x="132.6" y="64.3">2</text>
<text x="125.7" y="71.7">SHIELD_1</text>
<text x="132.6" y="66.2">3</text>
<text x="132.6" y="68">4</text>
<text x="125.7" y="73.5">SHIELD_2</text>
<text x="181.1" y="81.7">VBUS_1</text>
<text x="181.1" y="83.6">VBUS_2</text>
<text x="191.1" y="81.7">SW_1</text>
<text x="191.1" y="83.6">SW_2</text>
<text x="181.1" y="87.2">ILIM</text>
<text x="181.1" y="85.4">PMID</text>
<text x="190.6" y="98.2">SYS_1</text>
<text x="190.6" y="100">SYS_2</text>
<text x="190.9" y="101.9">REGN</text>
<text x="191.5" y="96.4">BTST</text>
<text x="189.1" y="118.3">PGND_1</text>
<text x="189.1" y="116.5">PGND_2</text>
<text x="181.1" y="122">STAT</text>
<text x="181.1" y="120.1">PG</text>
<text x="190.6" y="125.6">BAT_1</text>
<text x="192" y="123.8">QON</text>
<text x="190.6" y="127.5">BAT_2</text>
<text x="181.1" y="140.2">SCL</text>
<text x="181.1" y="142.1">SDA</text>
<text x="181.1" y="143.9">INT</text>
<text x="181.1" y="145.8">OTG</text>
<text x="181.1" y="147.6">CE</text>
<text x="193.6" y="145.8">TS</text>
<text x="181.1" y="151.2">PSEL</text>
<text x="192.3" y="151.2">PAD</text>
</g>
<g font-size="1.7">
<text x="135.7" y="61.3">1</text>
<text x="135.7" y="63.2">2</text>
<text x="135.7" y="65">3</text>
<text x="7.8" y="69.6">10</text>
<text x="7.8" y="67.7">11</text>
<text x="8.8" y="71.4">9</text>
<text x="17.7" y="71.4">4</text>
<text x="17.7" y="69.6">5</text>
<text x="135.7" y="66.8">4</text>
<text x="135.7" y="70.5">5</text>
<text x="8.8" y="76.9">6</text>
<text x="8.8" y="75.1">7</text>
<text x="8.8" y="73.2">8</text>
<text x="17.7" y="76.9">1</text>
<text x="17.7" y="75.1">2</text>
<text x="17.7" y="73.2">3</text>
<text x="43.5" y="72.3">1</text>
<text x="43.5" y="76">4</text>
<text x="52.5" y="72.3">2</text>
<text x="52.5" y="76">3</text>
<text x="135.7" y="72.3">6</text>
<text x="85.4" y="80.6">A</text>
<text x="94.5" y="80.6">K</text>
<text x="177" y="82.4">24</text>
<text x="177.9" y="80.6">1</text>
<text x="197.9" y="80.6">19</text>
<text x="197.9" y="82.4">20</text>
<text x="177" y="86">10</text>
<text x="177" y="84.2">23</text>
<text x="197.9" y="95.2">21</text>
<text x="197.9" y="100.7">22</text>
<text x="197.9" y="97">15</text>
<text x="197.9" y="98.8">16</text>
<text x="177.9" y="119">3</text>
<text x="197.9" y="117.1">17</text>
<text x="197.9" y="115.3">18</text>
<text x="177.9" y="120.8">4</text>
<text x="197.9" y="124.4">13</text>
<text x="197.9" y="122.6">12</text>
<text x="197.9" y="126.3">14</text>
<text x="177.9" y="139.1">5</text>
<text x="177.9" y="140.9">6</text>
<text x="177.9" y="142.7">7</text>
<text x="225.5" y="142.7">1</text>
<text x="177.9" y="144.6">8</text>
<text x="177.9" y="146.4">9</text>
<text x="197.9" y="144.6">11</text>
<text x="225.5" y="146.4">3</text>
<text x="225.5" y="144.6">2</text>
<text x="177.9" y="150">2</text>
<text x="197.9" y="150">25</text>
</g>
<g font-size="1.6">
<text x="143.9" y="46.4">VUSB_IN</text>
<text x="154.9" y="46.4">VUSB_IN</text>
<text x="125.3" y="57.7">14M5X14M0</text>
<text x="125.3" y="54.1">Amphenol FCI</text>
<text x="125.3" y="55.9">87583-3010RPALF</text>
<text x="147.2" y="59.6">0603</text>
<text x="147.2" y="55.9">1/10W</text>
<text x="147.2" y="57.7">5%</text>
<text x="158.2" y="59.6">0603</text>
<text x="158.2" y="55.9">1/10W</text>
<text x="158.2" y="57.7">5%</text>
<text x="170.1" y="59.6">0603</text>
<text x="170.1" y="55.9">1/10W</text>
<text x="170.1" y="57.7">5%</text>
<text x="181.1" y="59.6">0603</text>
<text x="181.1" y="55.9">1/10W</text>
<text x="181.1" y="57.7">5%</text>
<text x="36.6" y="63.2">1/10W</text>
<text x="36.6" y="65">Jumper</text>
<text x="64.9" y="63.2">1/10W</text>
<text x="64.9" y="65">Jumper</text>
<text x="36.6" y="66.8">0603</text>
<text x="36.6" y="68.7">NI</text>
<text x="64.9" y="66.8">0603</text>
<text x="64.9" y="68.7">NI</text>
<text x="77.2" y="74.7">USB_VDD5V PMEG3030EP,115</text>
<text x="87.8" y="73.3">SOD128</text>
<text x="87.8" y="76.9">3A</text>
<text x="112.8" y="76.5">VUSB_IN</text>
<text x="245.4" y="75.7">VCHARGE_OUT</text>
<text x="87.8" y="78.7">360mV @ 3A</text>
<text x="219.5" y="82.4">20%</text>
<text x="70.4" y="88.8">1/10W</text>
<text x="164.1" y="89.4">VCHARGE_OUT</text>
<text x="203.9" y="88.8">10%</text>
<text x="219.5" y="84.2">5A</text>
<text x="219.5" y="86.1">3M65X3M0</text>
<text x="219.5" y="87.9">24mOhm</text>
<text x="234.1" y="88.8">10%</text>
<text x="248.7" y="88.8">10%</text>
<text x="70.4" y="92.5">0603</text>
<text x="70.4" y="90.6">1%</text>
<text x="100.6" y="93.4">1/10W</text>
<text x="100.6" y="95.2">1%</text>
<text x="112.5" y="95.2">16V</text>
<text x="112.5" y="93.4">10%</text>
<text x="120.7" y="95.2">16V</text>
<text x="120.7" y="93.4">20%</text>
<text x="128.9" y="93.4">1/10W</text>
<text x="128.9" y="95.2">1%</text>
<text x="203.9" y="92.5">0603</text>
<text x="203.9" y="94.3">X7R</text>
<text x="203.9" y="90.6">50V</text>
<text x="234.1" y="92.5">0805</text>
<text x="234.1" y="94.3">X5R</text>
<text x="234.1" y="90.6">16V</text>
<text x="248.7" y="92.5">1210</text>
<text x="248.7" y="94.3">X5R</text>
<text x="248.7" y="90.6">16V</text>
<text x="100.6" y="97">0603</text>
<text x="100.6" y="98.8">NI</text>
<text x="112.5" y="97">0603</text>
<text x="112.5" y="98.8">X5R</text>
<text x="120.7" y="97">1206</text>
<text x="120.7" y="98.8">X7R</text>
<text x="128.9" y="97">0603</text>
<text x="167.4" y="101.6">16V</text>
<text x="167.4" y="99.8">10%</text>
<text x="70.4" y="106.2">0603</text>
<text x="70.4" y="102.5">1/10W</text>
<text x="70.4" y="104.4">1%</text>
<text x="167.4" y="103.4">0603</text>
<text x="167.4" y="105.3">X5R</text>
<text x="203.9" y="108">25V</text>
<text x="203.9" y="106.2">10%</text>
<text x="141.7" y="113.5">1/10W</text>
<text x="155.5" y="113.5">1/10W</text>
<text x="203.9" y="109.9">0805</text>
<text x="203.9" y="111.7">X5R</text>
<text x="141.7" y="117.1">0603</text>
<text x="141.7" y="115.3">5%</text>
<text x="155.5" y="117.1">0603</text>
<text x="155.5" y="115.3">5%</text>
<text x="152.5" y="124.1">VBAT</text>
<text x="230.4" y="125.2">VBAT</text>
<text x="156.4" y="137.3">0603</text>
<text x="156.4" y="133.6">1/10W</text>
<text x="156.4" y="135.4">5%</text>
<text x="164.6" y="137.3">0603</text>
<text x="164.6" y="133.6">1/10W</text>
<text x="164.6" y="135.4">5%</text>
<text x="172.8" y="137.3">0603</text>
<text x="172.8" y="133.6">1/10W</text>
<text x="172.8" y="135.4">5%</text>
<text x="203.9" y="137.3">0805</text>
<text x="203.9" y="135.4">16V</text>
<text x="203.9" y="133.6">10%</text>
<text x="215.8" y="137.3">1/10W</text>
<text x="227.7" y="137.3">7M62X2M41</text>
<text x="203.9" y="139.1">X5R</text>
<text x="215.8" y="140.9">0603</text>
<text x="215.8" y="139.1">1%</text>
<text x="227.7" y="140.9">Amphenol FCI</text>
<text x="227.7" y="139.1">68000-403HLF</text>
<text x="214" y="153.7">1/10W</text>
<text x="214" y="155.6">1%</text>
<text x="227.7" y="150.2">NI</text>
<text x="169.2" y="161">0603</text>
<text x="169.2" y="157.4">1/10W</text>
<text x="169.2" y="159.2">Jumper</text>
<text x="214" y="157.4">0603</text>
<text x="207" y="181.7">Title</text>
<text x="213.9" y="183">CHARGER</text>
<text x="207.2" y="186.8">Size</text>
<text x="208.7" y="189.2">B</text>
<text x="212.7" y="187">Document</text>
<text x="214" y="189.2">&lt;Doc&gt;</text>
<text x="221.4" y="187">Number</text>
<text x="231" y="187">Engineer:</text>
<text x="235" y="189.4">chungnq1</text>
<text x="252.9" y="187">Drawn By:</text>
<text x="254.6" y="189.4">chungnq1</text>
<text x="271.6" y="187">Rev</text>
<text x="272.7" y="189.2">A1</text>
<text x="207" y="192.5">Date:</text>
<text x="214" y="192.9">Thursday, January 12, 2017</text>
<text x="244" y="193">Sheet</text>
<text x="251.8" y="193">1</text>
<text x="256.9" y="193">of</text>
<text x="263.2" y="193">7</text>
</g>
<g font-size="1.6" fill="#000080">
<text x="125.3" y="50.4">J1</text>
<text x="125.3" y="52.2">87583-3010RPALF</text>
<text x="147.2" y="52.2">R1</text>
<text x="158.2" y="52.2">R6</text>
<text x="170.1" y="52.2">R2</text>
<text x="181.1" y="52.2">R3</text>
<text x="36.6" y="59.6">R4</text>
<text x="64.9" y="59.6">R5</text>
<text x="147.2" y="54.1">75K</text>
<text x="158.2" y="54.1">43K</text>
<text x="170.1" y="54.1">51K</text>
<text x="181.1" y="54.1">51K</text>
<text x="11" y="66">J2</text>
<text x="36.6" y="61.4">0</text>
<text x="64.9" y="61.4">0</text>
<text x="45.7" y="70.5">U1</text>
<text x="87.8" y="71.4">D10</text>
<text x="11" y="80.6">10118193-0001LF</text>
<text x="45.7" y="79.7">DLW21SR670HQ2L</text>
<text x="180.1" y="78.7">U2</text>
<text x="219.5" y="78.7">L1</text>
<text x="219.5" y="80.6">1uH</text>
<text x="24.3" y="86.8" transform="rotate(-90 24.3 86.8)">TVS1</text>
<text x="28.9" y="86.8" transform="rotate(-90 28.9 86.8)">TVS2</text>
<text x="33.5" y="86.8" transform="rotate(-90 33.5 86.8)">TVS3</text>
<text x="70.4" y="85.1">R48</text>
<text x="70.4" y="87">150K</text>
<text x="100.6" y="89.7">R49</text>
<text x="112.5" y="89.7">C5</text>
<text x="120.7" y="89.7">C6</text>
<text x="128.9" y="89.7">R50</text>
<text x="203.9" y="85.1">C2</text>
<text x="203.9" y="87">0.047uF</text>
<text x="234.1" y="85.1">C3</text>
<text x="234.1" y="87">10uF</text>
<text x="248.7" y="85.1">C4</text>
<text x="248.7" y="87">47uF</text>
<text x="100.6" y="91.6">330K</text>
<text x="112.5" y="91.6">1uF</text>
<text x="120.7" y="91.6">8.2uF</text>
<text x="128.9" y="91.6">160</text>
<text x="70.4" y="98.8">R9</text>
<text x="70.4" y="100.7">330K</text>
<text x="136.2" y="98">D2</text>
<text x="150" y="98">D1</text>
<text x="167.4" y="96.1">C1</text>
<text x="167.4" y="98">2.2uF</text>
<text x="24.3" y="107.1" transform="rotate(-90 24.3 107.1)">PESD12VS1UB,115</text>
<text x="28.9" y="104.2" transform="rotate(-90 28.9 104.2)">ESD9M5.0ST5G</text>
<text x="33.5" y="104.2" transform="rotate(-90 33.5 104.2)">ESD9M5.0ST5G</text>
<text x="136.2" y="105.3">RED</text>
<text x="150" y="105.3">RED</text>
<text x="203.9" y="102.5">C7</text>
<text x="203.9" y="104.4">4.7uF</text>
<text x="141.7" y="109.9">R10</text>
<text x="141.7" y="111.7">470</text>
<text x="155.5" y="109.9">R11</text>
<text x="155.5" y="111.7">470</text>
<text x="156.4" y="130">R12</text>
<text x="156.4" y="131.8">10K</text>
<text x="164.6" y="130">R13</text>
<text x="164.6" y="131.8">10K</text>
<text x="172.8" y="130">R14</text>
<text x="172.8" y="131.8">10K</text>
<text x="203.9" y="130">C8</text>
<text x="203.9" y="131.8">10uF</text>
<text x="215.8" y="133.6">R16</text>
<text x="215.8" y="135.4">5.62K</text>
<text x="227.7" y="133.6">HDR1</text>
<text x="227.7" y="135.4">HDR_1X3_2M54</text>
<text x="169.2" y="153.7">R19</text>
<text x="169.2" y="155.6">0</text>
<text x="180.1" y="153.7">BQ24296RGET</text>
<text x="214" y="150.1">R18</text>
<text x="214" y="151.9">33K</text>
</g>
<g font-size="1.6" fill="#f00">
<text x="81" y="56.8">USB_ID</text>
<text x="90.9" y="56.8">[3]</text>
<text x="156.7" y="64.6">CHAR_OTG_DN</text>
<text x="156.7" y="62.8">CHAR_OTG_DP</text>
<text x="20.5" y="71">USB_ID_CONN</text>
<text x="20.5" y="74.7">USB_DN_CONN</text>
<text x="20.5" y="72.9">USB_DP_CONN</text>
<text x="65.5" y="73.3">USB_DP</text>
<text x="65.5" y="76.9">USB_DN</text>
<text x="75.9" y="73.3">[3]</text>
<text x="76.1" y="76.9">[3]</text>
<text x="155.8" y="83.8">BQ_PMID</text>
<text x="206.1" y="80.2">BQ_SW</text>
<text x="155.8" y="85.6">BQ_ILIM</text>
<text x="202.5" y="94.8">BQ_BTST</text>
<text x="41.2" y="96.1">[5]</text>
<text x="46.8" y="96.1">VIN_SENSE</text>
<text x="206.1" y="100.3">BQ_REGN</text>
<text x="140.3" y="106.7">BQ_STAT_LED</text>
<text x="154" y="106.7">BQ_PG_LED</text>
<text x="165" y="118.6">BQ_PG</text>
<text x="165" y="120.4">BQ_STAT</text>
<text x="256.6" y="123.6">BQ_QON</text>
<text x="267.4" y="123.6">[5]</text>
<text x="120.7" y="140">[5]</text>
<text x="120.7" y="141.9">[5]</text>
<text x="120.7" y="143.7">[5]</text>
<text x="126.4" y="140">BQ_SCL</text>
<text x="126.4" y="141.9">BQ_SDA</text>
<text x="126.4" y="143.7">BQ_INT</text>
<text x="120.7" y="145.5">[5]</text>
<text x="120.7" y="147.3">[5]</text>
<text x="126.4" y="145.5">BQ_OTG</text>
<text x="126.4" y="147.3">BQ_CE</text>
<text x="167.7" y="149.6">BQ_PSEL</text>
<text x="202.5" y="144.2">BQ_TS</text>
</g>
<g font-size="1.3">
<text x="29.3" y="20.2">5</text>
<text x="84.1" y="20.2">4</text>
<text x="139" y="20.2">3</text>
<text x="193.8" y="20.2">2</text>
<text x="248.7" y="20.2">1</text>
<text x=".5" y="43.5">D</text>
<text x="276.6" y="43.5">D</text>
<text x=".5" y="87">C</text>
<text x="276.6" y="87">C</text>
<text x=".5" y="130.4">B</text>
<text x="276.6" y="130.4">B</text>
<text x=".5" y="173.8">A</text>
<text x="276.6" y="173.8">A</text>
<text x="29.3" y="195.8">5</text>
<text x="84.1" y="195.8">4</text>
<text x="139" y="195.8">3</text>
<text x="193.8" y="195.8">2</text>
<text x="248.7" y="195.8">1</text>
</g>
</svg>
